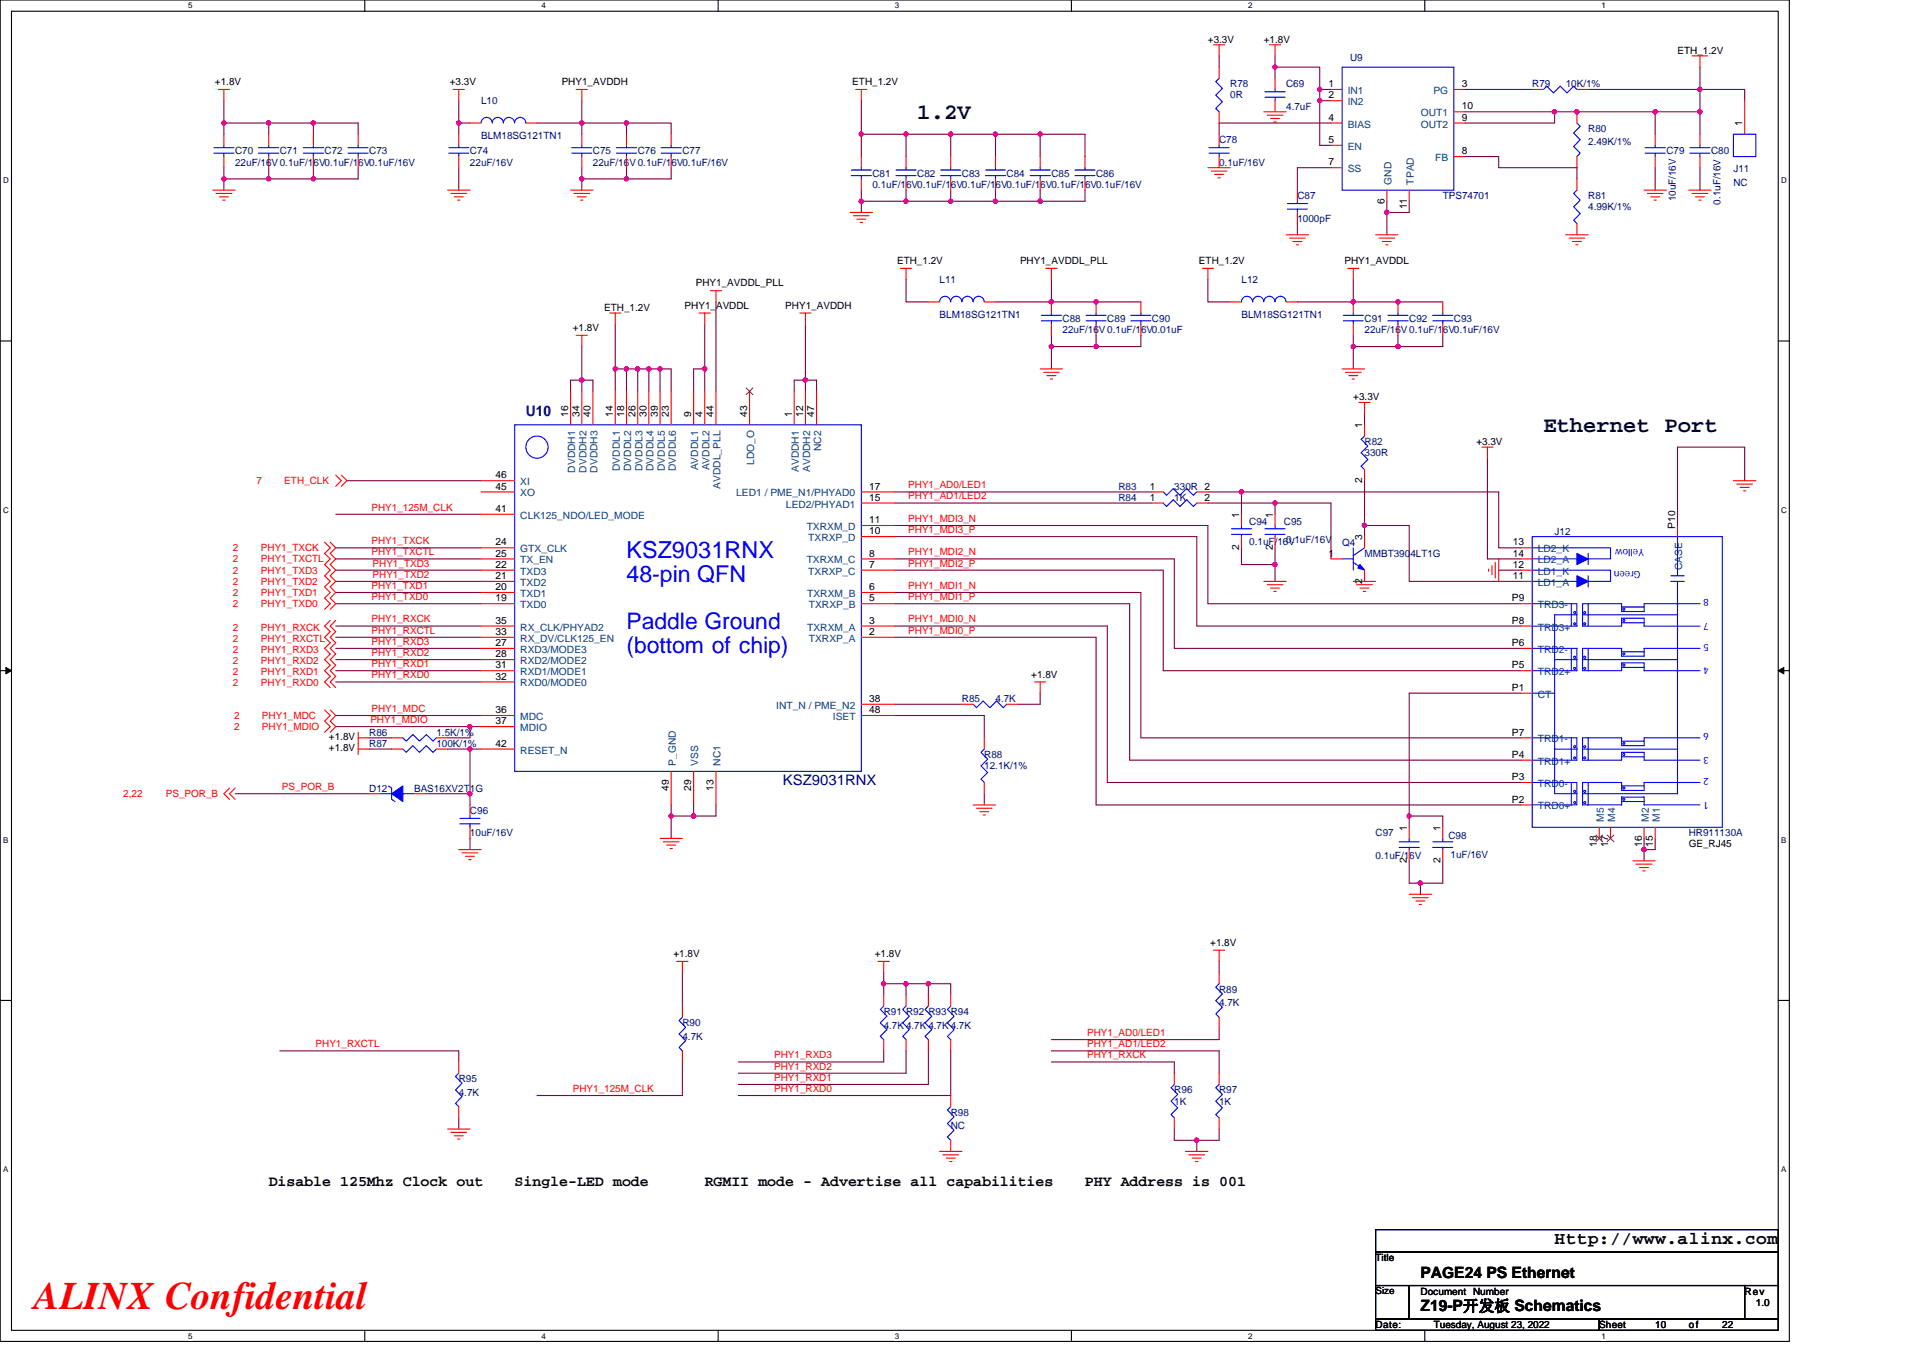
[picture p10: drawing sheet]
<svg xmlns="http://www.w3.org/2000/svg" width="297mm" height="210mm" viewBox="0 0 297 210" stroke-linecap="round" stroke-linejoin="round" font-family="sans-serif">
<path d="M0 0h276.4v207.3h-276.4zM1.8 1.7h272.9v203.8h-272.9z" fill="none" stroke="#000" stroke-width=".17"/>
<g fill="#fff">
<path d="M29.1 .2h.6v1.4h-.6z"/>
<path d="M29.1 205.7h.6v1.4h-.6z"/>
</g>
<path d="M56.3 0v1.7M56.3 205.5v1.8" fill="none" stroke="#000" stroke-width=".17"/>
<g fill="#fff">
<path d="M83.6 .2h.7v1.4h-.7z"/>
<path d="M83.6 205.7h.7v1.4h-.7z"/>
</g>
<path d="M110.9 0v1.7M110.9 205.5v1.8" fill="none" stroke="#000" stroke-width=".17"/>
<g fill="#fff">
<path d="M138.2 .2h.7v1.4h-.7z"/>
<path d="M138.2 205.7h.7v1.4h-.7z"/>
</g>
<path d="M165.5 0v1.7M165.5 205.5v1.8" fill="none" stroke="#000" stroke-width=".17"/>
<g fill="#fff">
<path d="M192.8 .2h.6v1.4h-.6z"/>
<path d="M192.8 205.7h.6v1.4h-.6z"/>
</g>
<path d="M220.1 0v1.7M220.1 205.5v1.8" fill="none" stroke="#000" stroke-width=".17"/>
<g fill="#fff">
<path d="M247.4 .2h.6v1.4h-.6z"/>
<path d="M247.4 205.7h.6v1.4h-.6z"/>
<path d="M.5 27.2h.8v1.4h-.8z"/>
<path d="M275.1 27.2h.9v1.4h-.9z"/>
<path d="M.5 78.1h.8v1.4h-.8z"/>
<path d="M275.1 78.1h.9v1.4h-.9z"/>
</g>
<path d="M0 52.7h1.8M274.7 52.7h1.7" fill="none" stroke="#000" stroke-width=".17"/>
<g fill="#fff">
<path d="M.5 129.1h.8v1.4h-.8z"/>
<path d="M275.1 129.1h.8v1.4h-.8z"/>
</g>
<path d="M0 103.6h1.8M274.7 103.6h1.7" fill="none" stroke="#000" stroke-width=".17"/>
<path d="M.9 103.1l.9 .5-.9 .5zM274.7 103.6l.8-.5v1z" fill="#000" stroke="#000" stroke-width=".15"/>
<g fill="#fff">
<path d="M.5 180h.8v1.4h-.8z"/>
<path d="M275.1 180h.8v1.4h-.8z"/>
</g>
<path d="M0 154.6h1.8M274.7 154.6h1.7M212.5 190h62.2v3.5h-62.2zM212.5 193.5h62.2v5.1h-62.2zM212.5 198.6h5.2v5.2h-5.2zM217.7 198.6h51.8v5.2h-51.8zM269.5 198.6h5.2v5.2h-5.2zM212.5 203.8h34.5v1.7h-34.5zM247 203.8h27.7v1.7h-27.7z" fill="none" stroke="#000" stroke-width=".17"/>
<g fill="none" stroke="#800040" stroke-width=".17">
<path d="M34.6 15.6v3.4M34.6 19h6.9M34.6 19v1.7M41.5 19h6.9M41.5 19v1.7M48.4 19h6.9v1.7M48.4 19v1.7M70.9 19h1.7M70.9 19v1.7M70.9 15.6v3.4M82.9 19h7v1.7M89.9 15.6v3.4h6.9"/>
<path d="M96.8 19h6.9v1.7M96.8 19v1.7M133.1 15.6v8.6M188.3 8.6v1.8M197 10.4v1.7M197 10.4h6.9v3.4M197 8.6v1.8M203.9 15.6v6.9h1.7M203.9 13.8h1.7M203.9 13.8v1.8h1.7M205.6 19h-17.3v1.7M226.3 17.3h13.8"/>
<path d="M226.3 13.8h10.4M240.1 17.3v1.7h-13.8M245.3 13.8h17.3M255.7 17.3h6.9M255.7 17.3h-15.6M255.7 17.3v3.4M262.6 13.8h6.9v1.8M262.6 13.8v3.5M262.6 10.4v3.4M262.6 17.3v3.4M34.6 27.6v1.8M34.6 25.9v1.7"/>
<path d="M34.6 27.6h6.9M41.5 27.6h6.9M41.5 25.9v1.7M48.4 25.9v1.7M55.3 25.9v1.7h-6.9M70.9 25.9v3.5M89.9 27.6h6.9M89.9 27.6v1.8M89.9 25.9v1.7M96.8 25.9v1.7h6.9v-1.7M133.1 31.1h6.9M133.1 20.7h6.9"/>
<path d="M133.1 29.4v1.7M133.1 31.1v1.7M140 20.7h6.9M140 31.1h6.9M140 20.7v3.5M140 29.4v1.7M146.9 20.7h6.9M146.9 31.1h6.9M146.9 20.7v3.5M146.9 29.4v1.7M153.8 31.1h6.9M153.8 20.7h6.9"/>
<path d="M153.8 20.7v3.5M153.8 29.4v1.7M160.7 20.7h6.9v3.5M160.7 20.7v3.5M160.7 29.4v1.7M167.6 29.4v1.7h-6.9M200.4 34.5v1.8M205.6 25.9h-5.2v3.5M214.2 32.8v3.5M214.2 31.1v1.7M217.7 31.1v1.7h-3.5M226.3 24.2h5.2v1.7h12.1v1.7"/>
<path d="M255.7 25.9v3.5M262.6 25.9v3.5M89.9 53.6v5.1h1.7v1.8M95 50.1v6.9M95 57h1.8M95 57v3.5M96.8 57h1.7v3.5M96.8 57v3.5M98.5 57h1.7v3.5M100.2 57h1.8v3.5M102 57h1.7v3.5M108.9 50.1v6.9"/>
<path d="M108.9 57h-1.8v3.5M108.9 57v3.5M110.6 46.7v13.8M124.4 50.1v8.6h1.7v1.8M140 43.2v3.5h3.4M153.8 46.7h8.6M162.4 46.7h13.8M162.4 53.6h6.9M162.4 43.2v3.5M162.4 51.8v1.8M162.4 53.6v3.4M169.3 51.8v1.8"/>
<path d="M176.2 51.8v1.8h-6.9M186.6 43.2v3.5h3.4M200.4 46.7h8.6M209 53.6h6.9M209 53.6v3.4M209 46.7h13.9M209 43.2v3.5M209 51.8v1.8M215.9 51.8v1.8M222.9 51.8v1.8h-7M51.9 79.5h22.4M53.6 74.3h20.7"/>
<path d="M88.1 60.5v-1.8h1.8v1.8M122.7 60.5v-1.8h1.7v1.8M138.2 76h39.7M138.2 77.7h39.7M186.6 76h5.2M186.6 77.7h10.4M191.8 76h39.7v8.6h3.4M191.8 76v3.5M197 77.7h8.6v8.7M197 77.7v1.8M210.8 74.3v6.9M210.8 63.9v1.7"/>
<path d="M229.8 70.8v15.6h5.1M269.5 74.3v-5.2h-10.4v12.1M51.9 84.6h22.4M51.9 89.8h22.4M51.9 88.1h22.4M51.9 86.4h22.4M51.9 93.3h22.4M51.9 91.5h22.4M51.9 98.5h22.4M51.9 96.7h22.4M138.2 86.4h43.2v13.8h53.5M138.2 93.3h36.3v24.2h60.4"/>
<path d="M138.2 81.2h48.4v12.1h48.3M138.2 91.5h38v22.5h58.7M138.2 88.1h41.5v15.5h55.2M138.2 82.9h46.7v13.8h50M138.2 98.5h31.1v25.9h65.6M138.2 96.7h32.8v24.2h63.9M191.8 84.6v2.6h5.2M197 87.2v2.6M197 84.6v2.6M210.8 81.2h6.9v8.6h17.2M210.8 81.2v1.7M231.5 88.1h3.4"/>
<path d="M51.9 112.3h20.7M51.9 105.4h22.4M51.9 100.2h22.4M51.9 101.9h22.4M51.9 103.6h22.4M51.9 110.6h22.4M57 115.7h3.5M57 114h3.5M69.1 115.7h3.5M72.6 112.3v1.7h-3.5M72.6 115.7v6.9M72.6 115.7h1.7"/>
<path d="M72.6 112.3h1.7M138.2 108.8h10.4M138.2 110.6h13.8v3.4M160.7 107.1v1.7h-3.5M234.9 107.1h-17.2v19M36.3 122.6h20.7M65.7 122.6h6.9M72.6 129.5v1.8M72.6 122.6v1.8M103.7 126.1h3.4M103.7 126.1v3.4M103.7 124.4v1.7"/>
<path d="M107.1 124.4v1.7M110.6 124.4v1.7h-3.5M152 122.6v1.8M217.7 126.1h5.2v1.7M217.7 133v3.5h1.7M217.7 126.1v1.7M219.4 136.5v1.7M222.9 133v3.5h-3.5M254 131.3v1.7M254 129.5v1.8M255.7 129.5v1.8h-1.7M105.4 150.3v5.1"/>
<path d="M136.5 152h3.5M136.5 150.3v1.7M136.5 152v1.7M140 152h3.4M140 152v1.7M143.4 152h3.5v1.7M143.4 152v1.7M188.3 158.9v1.7h-25.9M188.3 148.5v1.8M43.2 162.4h27.7v1.7M70.9 172.7v1.8M105.4 164.1v5.2h-22.5"/>
<path d="M136.5 162.4v1.7h-22.5M140 162.4v3.4h-26M143.4 162.4v5.2h-29.4M146.9 162.4v6.9h-32.9M162.4 162.4h25.9v3.4M162.4 164.1h19v1.7M181.4 174.5v1.7h3.5M184.9 176.2v1.7M188.3 174.5v1.7h-3.4"/>
</g>
<g fill="#f0f" stroke="#f0f" stroke-width=".17">
<circle cx="89.8" cy="58.7" r=".34"/>
<circle cx="108.9" cy="57" r=".34"/>
<circle cx="96.8" cy="57" r=".34"/>
<circle cx="95" cy="57" r=".34"/>
<circle cx="100.2" cy="57" r=".34"/>
<circle cx="98.5" cy="57" r=".34"/>
<circle cx="101.9" cy="57" r=".34"/>
<circle cx="107.1" cy="126.1" r=".34"/>
<circle cx="103.7" cy="126.1" r=".34"/>
<circle cx="48.4" cy="27.6" r=".33"/>
<circle cx="219.4" cy="136.4" r=".34"/>
<circle cx="217.7" cy="126.1" r=".34"/>
<circle cx="253.9" cy="131.3" r=".33"/>
<circle cx="139.9" cy="152" r=".34"/>
<circle cx="136.5" cy="152" r=".34"/>
<circle cx="143.4" cy="152" r=".34"/>
<circle cx="184.8" cy="176.2" r=".34"/>
<circle cx="72.6" cy="112.3" r=".34"/>
<circle cx="70.8" cy="19" r=".33"/>
<circle cx="96.8" cy="19" r=".33"/>
<circle cx="96.8" cy="27.6" r=".33"/>
<circle cx="89.9" cy="19" r=".33"/>
<circle cx="34.6" cy="27.6" r=".33"/>
<circle cx="41.5" cy="27.6" r=".33"/>
<circle cx="41.5" cy="19" r=".33"/>
<circle cx="34.6" cy="19" r=".33"/>
<circle cx="146.9" cy="20.7" r=".34"/>
<circle cx="160.7" cy="20.7" r=".34"/>
<circle cx="139.9" cy="31.1" r=".34"/>
<circle cx="133" cy="31.1" r=".34"/>
<circle cx="153.8" cy="31.1" r=".34"/>
<circle cx="160.7" cy="31.1" r=".34"/>
<circle cx="124.4" cy="58.7" r=".34"/>
<circle cx="146.9" cy="31.1" r=".34"/>
<circle cx="139.9" cy="20.7" r=".34"/>
<circle cx="133" cy="20.7" r=".34"/>
<circle cx="153.8" cy="20.7" r=".34"/>
<circle cx="209" cy="46.6" r=".34"/>
<circle cx="215.9" cy="46.6" r=".34"/>
<circle cx="209" cy="53.5" r=".33"/>
<circle cx="215.9" cy="53.5" r=".33"/>
<circle cx="162.4" cy="46.6" r=".34"/>
<circle cx="169.3" cy="46.6" r=".34"/>
<circle cx="162.4" cy="53.5" r=".33"/>
<circle cx="169.3" cy="53.5" r=".33"/>
<circle cx="89.9" cy="27.6" r=".33"/>
<circle cx="48.4" cy="19" r=".33"/>
<circle cx="72.6" cy="115.7" r=".34"/>
<circle cx="196.9" cy="87.2" r=".34"/>
<circle cx="191.7" cy="76" r=".34"/>
<circle cx="196.9" cy="77.7" r=".34"/>
<circle cx="210.8" cy="81.2" r=".34"/>
<circle cx="72.6" cy="122.6" r=".33"/>
<circle cx="214.2" cy="32.8" r=".34"/>
<circle cx="262.6" cy="17.3" r=".34"/>
<circle cx="262.6" cy="13.8" r=".34"/>
<circle cx="203.9" cy="13.8" r=".34"/>
<circle cx="196.9" cy="10.4" r=".33"/>
<circle cx="203.9" cy="15.5" r=".34"/>
<circle cx="255.7" cy="17.3" r=".34"/>
<circle cx="243.6" cy="17.3" r=".34"/>
<circle cx="240.1" cy="17.3" r=".34"/>
</g>
<g fill="none" stroke="#f00" stroke-width=".17">
<path d="M33.7 13.8h1.8M34.6 13.8v1.8M70 13.8h1.7M70.9 13.8v1.8M72.6 19h1.7M81.2 19h1.7M89 13.8h1.7M89.9 13.8v1.8M132.2 13.8h1.7M133.1 13.8v1.8M187.4 6.9h1.8M188.3 17.3v1.7"/>
<path d="M188.3 10.4v1.7M188.3 6.9v1.7M195.2 17.3h3.5M195.7 17.8h2.5M196.1 6.9h1.7M196.3 18.3h1.3M196.8 18.8h.3M197 12.1v1.7M197 15.6v1.7M197 6.9v1.7M205.6 13.8h1.7M205.6 15.6h1.7"/>
<path d="M205.6 19h1.7M224.6 13.8h1.7M224.6 19h1.7M224.6 17.3h1.7M236.7 13.8h1.7M243.6 17.3v1.7M243.6 13.8h1.7M261.4 8.6h2.4M262.6 8.6v1.8M269.5 15.6v5.1M32.9 29.4h3.4M33.4 29.9h2.4"/>
<path d="M33.9 30.4h1.4M34.4 30.9h.4M34.6 20.7v1.8M34.6 24.2v1.7M41.5 20.7v1.8M41.5 24.2v1.7M48.4 20.7v1.8M48.4 24.2v1.7M55.3 20.7v1.8M55.3 24.2v1.7M69.1 29.4h3.5M69.7 29.9h2.4"/>
<path d="M70.2 30.4h1.4M70.7 30.9h.3M70.9 20.7v1.8M70.9 24.2v1.7M88.1 29.4h3.5M88.6 29.9h2.5M89.2 30.4h1.3M89.7 30.9h.3M89.9 20.7v1.8M89.9 24.2v1.7M96.8 20.7v1.8M96.8 24.2v1.7"/>
<path d="M103.7 20.7v1.8M103.7 24.2v1.7M131.3 32.8h3.5M131.8 33.3h2.5M132.4 33.9h1.3M132.9 34.4h.3M133.1 24.2v1.7M133.1 27.6v1.8M140 24.2v1.7M140 27.6v1.8M146.9 24.2v1.7M146.9 27.6v1.8"/>
<path d="M153.8 24.2v1.7M153.8 27.6v1.8M160.7 24.2v1.7M160.7 27.6v1.8M167.6 24.2v1.7M167.6 27.6v1.8M186.6 25.9h3.4M187.1 26.4h2.4M187.6 26.9h1.4M188.1 27.5h.4M188.3 20.7v1.8M188.3 24.2v1.7"/>
<path d="M198.7 36.3h3.4M199.2 36.8h2.4M199.7 37.3h1.4M200.2 37.8h.4M200.4 29.4v1.7M200.4 32.8v1.7M205.6 22.5h1.7M205.6 25.9h1.7M212.5 36.3h3.4M213 36.8h2.4M213.5 37.3h1.4M214.1 37.8h.3"/>
<path d="M214.2 29.4v1.7M217.7 29.4v1.7M224.6 24.2h1.7M241.8 36.3h3.5M242.4 36.8h2.4M242.9 37.3h1.4M243.4 37.8h.4M243.6 24.2v1.7M243.6 34.5v1.8M243.6 27.6v1.8M254 29.4h3.4M254.5 29.9h2.4"/>
<path d="M255 30.4h1.4M255.5 30.9h.3M255.7 20.7v1.8M255.7 24.2v1.7M260.9 29.4h3.4M261.4 29.9h2.4M261.9 30.4h1.4M262.4 30.9h.4M262.6 20.7v1.8M262.6 24.2v1.7M89 51.8h1.7M89.9 51.8v1.8"/>
<path d="M94.2 48.4h1.7M95 48.4v1.7M108 48.4h1.7M108.9 48.4v1.7M109.7 44.9h1.8M110.6 44.9v1.8M123.5 48.4h1.8M124.4 48.4v1.7M139.1 41.5h1.7M140 41.5v1.7M143.4 46.7h1.7M152 46.7h1.8"/>
<path d="M160.7 57h3.4M161.2 57.5h2.4M161.5 41.5h1.8M161.7 58h1.4M162.2 58.6h.4M162.4 41.5v1.7M162.4 46.7v1.7M162.4 50.1v1.7M169.3 46.7v1.7M169.3 50.1v1.7M176.2 46.7v1.7M176.2 50.1v1.7"/>
<path d="M185.7 41.5h1.7M186.6 41.5v1.7M190 46.7h1.8M198.7 46.7h1.7M207.3 57h3.5M207.8 57.5h2.4M208.2 41.5h1.7M208.3 58h1.4M208.9 58.6h.3M209 41.5v1.7M209 46.7v1.7M209 50.1v1.7"/>
<path d="M215.9 46.7v1.7M215.9 50.1v1.7M222.9 46.7v1.7M222.9 50.1v1.7M51.9 73.4l.8 .9-.8 .8M52.7 73.4l.9 .9-.9 .8M74.3 79.5h5.2M74.3 76h5.2M74.3 74.3h5.2M88.1 60.5v5.1M89.9 60.5v5.1M91.6 60.5v5.1"/>
<path d="M95 60.5v5.1M96.8 60.5v5.1M98.5 60.5v5.1M100.2 60.5v5.1M102 60.5v5.1M103.7 60.5v5.1M107.1 60.5v5.1M108.9 60.5v5.1M110.6 60.5v5.1M115.8 60.5v5.1M122.7 60.5v5.1M124.4 60.5v5.1"/>
<path d="M126.1 60.5v5.1M133.1 77.7h5.1M133.1 76h5.1M177.9 77.7h1.8M177.9 76h1.8M184.9 77.7h1.7M184.9 76h1.7M191.8 79.5v1.7M197 79.5v1.7M209.9 62.2h1.7M210.8 62.2v1.7M210.8 72.6v1.7"/>
<path d="M210.8 65.6v1.8M228.9 69.1h1.7M229.8 69.1v1.7M267.8 74.3h3.4M268.3 74.8h2.4M268.8 75.3h1.4M269.3 75.8h.4M50.1 83.8l.9 .8-.9 .9 .9 .9-.9 .8 .9 .9-.9 .9 .9 .8-.9 .9 .9 .8-.9 .9 .9 .9-.9 .8M51 95.9l-.9 .8 .9 .9-.9 .9 .9 .8-.9 .9 .9 .8-.9 .9 .9 .9-.9 .8 .9 .9-.9 .9 .9 .8M51 83.8l.9 .8-.9 .9 .9 .9-.9 .8 .9 .9-.9 .9 .9 .8-.9 .9 .9 .8-.9 .9 .9 .9-.9 .8M51.9 95.9l-.9 .8 .9 .9-.9 .9 .9 .8-.9 .9 .9 .8-.9 .9 .9 .9-.9 .8 .9 .9-.9 .9 .9 .8M74.3 93.3h5.2"/>
<path d="M74.3 91.5h5.2M74.3 89.8h5.2M74.3 88.1h5.2M74.3 84.6h5.2M74.3 86.4h5.2M74.3 98.5h5.2M74.3 96.7h5.2M133.1 98.5h5.1M133.1 96.7h5.1M133.1 93.3h5.1M133.1 91.5h5.1M133.1 88.1h5.1"/>
<path d="M133.1 86.4h5.1M133.1 82.9h5.1M133.1 81.2h5.1M191.8 82.9v1.7M195.2 89.8h3.5M195.7 90.3h2.5M196.3 90.9h1.3M196.8 91.4h.3M197 82.9v1.7M205.6 86.4h1.7M209 89.8h3.5M209.5 90.3h2.5"/>
<path d="M210.1 90.9h1.4M210.6 91.4h.3M210.8 88.1v1.7M210.8 82.9v1.7M229.9 87.9v.4M230.5 87.4v1.4M231 86.9v2.4M231.5 86.4v3.4M234.9 96.7h1.8M234.9 93.3h1.8M234.9 89.8h1.8M234.9 88.1h1.8"/>
<path d="M234.9 86.4h1.8M234.9 84.6h1.8M259.1 81.2v1.7M50.1 109.7l.9 .9-.9 .8 .9 .9-.9 .8M51 109.7l.9 .9-.9 .8 .9 .9-.9 .8M55.3 115.7h1.7M55.3 114h1.7M55.3 113.1v3.5M60.5 114h1.7M60.5 115.7h1.7M67.4 114h1.7M67.4 115.7h1.7"/>
<path d="M74.3 100.2h5.2M74.3 103.6h5.2M74.3 105.4h5.2M74.3 110.6h5.2M74.3 112.3h5.2M74.3 115.7h5.2M74.3 101.9h5.2M103.7 119.2v5.2M107.1 119.2v5.2M110.6 119.2v5.2M133.1 108.8h5.1M133.1 110.6h5.1"/>
<path d="M148.6 108.8h1.7M152 114v1.7M155.5 108.8h1.7M159.8 105.4h1.7M160.7 105.4v1.7M234.9 117.5h1.8M234.9 114h1.8M234.9 103.6h1.8M234.9 100.2h1.8M234.9 107.1h1.8M35.5 121.8l-.9 .8 .9 .9M36.3 121.8l-.8 .8 .8 .9"/>
<path d="M57 122.6h1.8M64 122.6h1.7M70.9 131.3h3.4M71.4 131.8h2.4M71.9 132.3h1.4M72.4 132.8h.4M72.6 124.4v1.7M72.6 127.8v1.7M102 129.5h3.4M102.5 130.1h2.4M103 130.6h1.4M103.5 131.1h.4"/>
<path d="M150.3 124.4h3.5M150.8 124.9h2.4M151.4 125.4h1.3M151.9 125.9h.3M152 120.9v1.7M217.7 127.8v1.7M217.7 131.3v1.7M217.7 138.2h3.4M218.2 138.7h2.4M218.7 139.2h1.4M219.2 139.7h.4M222.9 127.8v1.7"/>
<path d="M222.9 131.3v1.7M234.9 124.4h1.8M234.9 120.9h1.8M247 127.8v1.7M248.8 127.8v1.7M252.2 133h3.5M252.7 133.5h2.5M253.3 134h1.3M253.8 134.6h.3M254 127.8v1.7M255.7 127.8v1.7M104.5 148.5h1.8"/>
<path d="M105.4 148.5v1.8M105.4 155.4v1.8M135.6 148.5h1.8M136.5 148.5v1.8M136.5 153.7v1.7M140 153.7v1.7M143.4 153.7v1.7M146.9 153.7v1.7M187.4 146.8h1.8M188.3 146.8v1.7M188.3 157.2v1.7M188.3 150.3v1.7"/>
<path d="M69.1 174.5h3.5M69.7 175h2.4M70.2 175.5h1.4M70.7 176h.3M70.9 171v1.7M70.9 164.1v1.7M105.4 162.4v1.7M136.5 160.6v1.8M140 160.6v1.8M143.4 160.6v1.8M145.1 177.9h3.5M145.6 178.4h2.5"/>
<path d="M146.2 178.9h1.3M146.7 179.5h.3M146.9 176.2v1.7M146.9 169.3v1.7M146.9 160.6v1.8M181.4 172.7v1.8M181.4 165.8v1.8M183.1 177.9h3.5M183.6 178.4h2.5M184.2 178.9h1.3M184.7 179.5h.3M188.3 172.7v1.8"/>
<path d="M188.3 165.8v1.8"/>
</g>
<g fill="none" stroke="#00f" stroke-width=".17">
<path d="M74.3 19a.86 .86 0 0 1 .9-.9 .86 .86 0 0 1 .8 .9 .86 .86 0 0 1 .9-.9 .86 .86 0 0 1 .8 .9M77.8 19a.86 .86 0 0 1 .8-.9 .86 .86 0 0 1 .9 .9M79.5 19a.86 .86 0 0 1 .9-.9 .86 .86 0 0 1 .8 .9M188.3 12.1l-.5 .5 1 1.1-1 1 1 1-1 1.1 .5 .5M195.4 15h3.1M195.4 14.2h3.1M197 13.8v.4M197 15v.6M207.3 10.4h17.3v19h-17.3zM238.4 13.8l.5-.5 1.1 1.1 1-1.1 1 1.1 1.1-1.1 .5 .5M243.6 19l.5 .5-1 1.1 1 1-1 1 1 1.1-.5 .5M33 23.7h3.1"/>
<path d="M33 22.8h3.1M34.6 22.5v.3M34.6 23.7v.5M39.9 23.7h3.1M39.9 22.8h3.1M41.5 22.5v.3M41.5 23.7v.5M46.9 23.7h3.1M46.9 22.8h3.1M48.4 22.5v.3M48.4 23.7v.5M53.8 23.7h3.1"/>
<path d="M53.8 22.8h3.1M55.3 22.5v.3M55.3 23.7v.5M69.3 23.7h3.1M69.3 22.8h3.1M70.9 22.5v.3M70.9 23.7v.5M88.3 23.7h3.1M88.3 22.8h3.1M89.9 22.5v.3M89.9 23.7v.5M95.2 23.7h3.1"/>
<path d="M95.2 22.8h3.1M96.8 22.5v.3M96.8 23.7v.5M102.1 23.7h3.1M102.1 22.8h3.1M103.7 22.5v.3M103.7 23.7v.5M131.5 27.1h3.1M131.5 26.3h3.1M133.1 25.9v.4M133.1 27.1v.5M138.4 27.1h3.1"/>
<path d="M138.4 26.3h3.1M140 25.9v.4M140 27.1v.5M145.3 27.1h3.1M145.3 26.3h3.1M146.9 25.9v.4M146.9 27.1v.5M152.2 27.1h3.1M152.2 26.3h3.1M153.8 25.9v.4M153.8 27.1v.5M159.1 27.1h3.1"/>
<path d="M159.1 26.3h3.1M160.7 25.9v.4M160.7 27.1v.5M166 27.1h3.1M166 26.3h3.1M167.6 25.9v.4M167.6 27.1v.5M186.7 23.7h3.2M186.7 22.8h3.2M188.3 22.5v.3M188.3 23.7v.5M198.9 32.3h3"/>
<path d="M198.9 31.5h3M200.4 31.1v.4M200.4 32.3v.5M243.6 29.4l-.5 .5 1 1-1 1.1 1 1-1 1 .5 .5M254.1 23.7h3.1M254.1 22.8h3.1M255.7 22.5v.3M255.7 23.7v.5M261 23.7h3.1M261 22.8h3.1M262.6 22.5v.3M262.6 23.7v.5"/>
<path d="M267.8 20.7h3.4v3.5h-3.4zM146.8 46.6a.85 .85 0 0 0-.8-.8 .85 .85 0 0 0-.9 .8M148.6 46.6a.86 .86 0 0 0-.9-.8 .86 .86 0 0 0-.8 .8M150.3 46.6a.86 .86 0 0 0-.9-.8 .86 .86 0 0 0-.8 .8M152 46.6a.85 .85 0 0 0-.8-.8 .85 .85 0 0 0-.9 .8M160.8 49.6h3.2M160.8 48.7h3.2M162.4 48.4v.3M162.4 49.6v.5M167.8 49.6h3.1M167.8 48.7h3.1M169.3 48.4v.3"/>
<path d="M169.3 49.6v.5M174.7 49.6h3.1M174.7 48.7h3.1M176.2 48.4v.3M176.2 49.6v.5M193.5 46.6a.86 .86 0 0 0-.9-.8 .86 .86 0 0 0-.8 .8M198.6 46.6a.86 .86 0 0 0-.8-.8 .86 .86 0 0 0-.9 .8 .87 .87 0 0 0-.8-.8 .87 .87 0 0 0-.9 .8 .85 .85 0 0 0-.9-.8 .85 .85 0 0 0-.8 .8M207.5 49.6h3.1M207.5 48.7h3.1M209 48.4v.3M209 49.6v.5M214.4 49.6h3.1"/>
<path d="M214.4 48.7h3.1M215.9 48.4v.3M215.9 49.6v.5M221.3 49.6h3.1M221.3 48.7h3.1M222.9 48.4v.3M222.9 49.6v.5M79.5 65.6h53.6v53.6h-53.6zM179.7 77.7l.5 .6 1-1.1 1.1 1.1 1-1.1 1 1.1 .6-.6M184.9 76l-.6 .5-1-1-1 1-1.1-1-1 1-.5-.5M210.8 67.4l-.6 .5 1.1 1-1.1 1.1 1.1 1-1.1 1 .6 .6M190.2 81.7h3.1"/>
<path d="M190.2 82.6h3.1M191.8 81.2v.5M191.8 82.6v.3M195.4 81.7h3.1M195.4 82.6h3.1M197 81.2v.5M197 82.6v.3M207.3 86.4h1.7M209 84.6v3.5M209 86.9l1.8 1.2M210.8 84.6l-1.8 1.3M236.7 82.9h29.3v44.9h-29.3z"/>
<path d="M236.7 88.1h12.1v1.7h-12.1M236.7 84.6h12.1v1.8h-12.1M236.7 93.3h6.9v3.4h-6.9M242.7 93.3v3.4M243.1 96.3h.2v.2h-.2zM243.1 94.5h.2v.3h-.2zM243.6 95h-3.5v27.6h3.5M244.5 95h14.6M244.7 94.5h.2v.3h-.2zM244.7 96.3h.2v.2h-.2zM245.3 89v1.7M245.3 85.5v1.7"/>
<path d="M245.3 93.3v3.4M250.5 96.2h3.5M250.5 93.8h3.5M250.7 94h.2v.2h-.2zM250.7 95.7h.2v.3h-.2zM258.1 89h2.1M258.1 89.8h2.1M259.1 82.9v6.1M259.1 89.8v32.8h-14.6M262.6 93.3h-8.6v1.2h-3.5v-1.2h-6v3.4h6v-1.2h3.5v1.2h8.6M62.2 114l.5 .5 1.1-1 1 1 1-1 1.1 1 .5-.5M62.2 115.7l.5 .5 1.1-1 1 1 1-1 1.1 1 .5-.5"/>
<path d="M150.3 108.8l.5 .5 1.1-1 1 1 1-1 1.1 1 .5-.5M152 115.7l-.5 .5 1.1 1.1-1.1 1 1.1 1.1-1.1 1 .5 .5M236.7 107.1h3.4M236.7 114h6.9v3.5h-6.9M236.7 100.2h6.9v3.4h-6.9M240.1 115.7h3.5M240.1 101.9h3.5M242.7 114v3.5M242.7 100.2v3.4M243.1 117h.2v.2h-.2zM243.1 103.2h.2v.2h-.2zM243.1 115.3h.2v.2h-.2z"/>
<path d="M243.1 101.4h.2v.3h-.2zM244.5 115.7h14.6M244.5 101.9h14.6M244.7 115.3h.2v.2h-.2zM244.7 117h.2v.2h-.2zM244.7 101.4h.2v.3h-.2zM244.7 103.2h.2v.2h-.2zM245.3 114v3.5M245.3 100.2v3.4M250.5 116.9h3.5M250.5 103.1h3.5M250.5 114.5h3.5"/>
<path d="M250.5 100.7h3.5M250.7 114.7h.2v.3h-.2zM250.7 116.5h.2v.2h-.2zM250.7 100.9h.2v.2h-.2zM250.7 102.6h.2v.3h-.2zM262.6 114h-8.6v1.2h-3.5v-1.2h-6v3.5h6v-1.3h3.5v1.3h8.6M262.6 100.2h-8.6v1.2h-3.5v-1.2h-6v3.4h6v-1.2h3.5v1.2h8.6M58.8 122.6h1.7M60 121.4l.5 .4v1.7l.5 .3M62.2 122.6h1.8M71 127.3h3.1M71 126.4h3.1"/>
<path d="M72.6 126.1v.3M72.6 127.3v.5M216.1 130.1h3.1M216.1 130.9h3.1M217.7 129.5v.6M217.7 130.9v.4M221.3 130.1h3.1M221.3 130.9h3.1M222.9 129.5v.6M222.9 130.9v.4M236.7 120.9h6.9v3.5h-6.9M242.7 120.9v3.5"/>
<path d="M243.1 123.9h.2v.2h-.2zM243.1 122.2h.2v.2h-.2zM244.7 123.9h.2v.2h-.2zM244.7 122.2h.2v.2h-.2zM245.3 120.9v3.5M250.5 123.8h3.5M250.5 121.4h3.5M250.7 123.4h.2v.2h-.2zM250.7 121.6h.2v.3h-.2zM262.6 120.9h-8.6v1.2h-3.5v-1.2h-6v3.5h6v-1.3h3.5v1.3h8.6M105.4 157.2l-.5 .5 1 1-1 1.1 1 1-1 1 .5 .6M136.5 155.4l-.5 .6 1 1-1 1.1 1 1-1 1 .5 .5"/>
<path d="M140 155.4l-.6 .6 1.1 1-1.1 1.1 1.1 1-1.1 1 .6 .5M143.4 155.4l-.5 .6 1 1-1 1.1 1 1-1 1 .5 .5M146.9 155.4l-.6 .6 1.1 1-1.1 1.1 1.1 1-1.1 1 .6 .5M188.3 152l-.5 .5 1 1.1-1 1 1 1-1 1.1 .5 .5M70.9 165.8l-.5 .5 1 1.1-1 1 1 1-1 1.1 .5 .5M146.9 171l-.6 .5 1.1 1.1-1.1 1 1.1 1-1.1 1.1 .6 .5M181.4 167.6l-.5 .5 1 1-1 1 1 1.1-1 1 .5 .5M188.3 167.6l-.5 .5 1 1-1 1 1 1.1-1 1 .5 .5"/>
<circle cx="82.9" cy="69.1" r="1.71"/>
</g>
<g fill="#00f" stroke="#00f" stroke-width=".17">
<path d="M60.5 122.6l1.7-1.2v2.4z" fill-rule="evenodd"/>
<path d="M243.6 89l1.7 .8-1.7 .9z" fill-rule="evenodd"/>
<path d="M243.6 85.5l1.7 .9-1.7 .8z" fill-rule="evenodd"/>
<path d="M210.1 87.2l.7 .9-1.1-.3z" fill-rule="evenodd"/>
</g>
<path d="M115.3 59.9l1 1.1M116.3 59.9l-1.1 1.1M246.5 129l1.1 1.1M247.5 129l-1 1.1M248.3 129l1 1.1M249.3 129l-1.1 1.1" fill="none" stroke="#804000" stroke-width=".15"/>
<text font-size="6" fill="#f00" x="5.2" y="202.3">ALINX Confidential</text>
<g font-size="3.6" fill="#00f">
<text x="96.8" y="86.1">KSZ9031RNX</text>
<text x="96.8" y="89.9">48-pin QFN</text>
</g>
<g font-size="3.5" fill="#00f">
<text x="96.8" y="97.2">Paddle Ground</text>
<text x="96.8" y="100.9">(bottom of chip)</text>
</g>
<g font-size="3.4" fill="#000040">
<text x="141.7" y="18.4">1.2V</text>
<text x="238.4" y="66.8">Ethernet Port</text>
</g>
<text font-size="2.8" x="240.1" y="192.3">Http://www.alinx.com</text>
<g font-size="2.4">
<text x="219.4" y="197.4">PAGE24 PS Ethernet</text>
<text x="219.4" y="202.6">Z19-P开发板 Schematics</text>
</g>
<g font-size="2.3">
<text x="41.5" y="183.3">Disable 125Mhz Clock out</text>
<text x="79.5" y="183.3">Single-LED mode</text>
<text x="108.9" y="183.3">RGMII mode - Advertise all capabilities</text>
<text x="167.6" y="183.3">PHY Address is 001</text>
</g>
<g font-size="2.2" fill="#000080">
<text x="81.2" y="64.3">U10</text>
<text x="120.9" y="121.2">KSZ9031RNX</text>
</g>
<g font-size="1.5">
<text x="186.6" y="6.6">+3.3V</text>
<text x="195.2" y="6.6">+1.8V</text>
<text x="259.1" y="8.3">ETH_1.2V</text>
<text x="33.2" y="13.1">+1.8V</text>
<text x="69.5" y="13.1">+3.3V</text>
<text x="86.8" y="13.1">PHY1_AVDDH</text>
<text x="131.7" y="13.1">ETH_1.2V</text>
<text x="205.2" y="13.5">1</text>
<text x="205.2" y="15.2">2</text>
<text x="225.8" y="16.9">10</text>
<text x="225.8" y="13.5">3</text>
<text x="205.2" y="18.6">4</text>
<text x="205.2" y="22.1">5</text>
<text x="225.8" y="23.8">8</text>
<text x="225.8" y="18.6">9</text>
<text x="269.1" y="19.5" transform="rotate(-90 269.1 19.5)">1</text>
<text x="205.2" y="25.5">7</text>
<text x="213.9" y="31.5" transform="rotate(-90 213.9 31.5)">6</text>
<text x="217.3" y="32.4" transform="rotate(-90 217.3 32.4)">11</text>
<text x="138.6" y="40.8">ETH_1.2V</text>
<text x="157.6" y="40.8">PHY1_AVDDL_PLL</text>
<text x="185.2" y="40.8">ETH_1.2V</text>
<text x="207.7" y="40.8">PHY1_AVDDL</text>
<text x="105.7" y="47.7">PHY1_AVDDL</text>
<text x="107.5" y="44.2">PHY1_AVDDL_PLL</text>
<text x="121.3" y="47.7">PHY1_AVDDH</text>
<text x="88.5" y="51.1">+1.8V</text>
<text x="93.3" y="48">ETH_1.2V</text>
<text x="87.8" y="64.4" transform="rotate(-90 87.8 64.4)">16</text>
<text x="89.5" y="64.4" transform="rotate(-90 89.5 64.4)">34</text>
<text x="91.2" y="64.4" transform="rotate(-90 91.2 64.4)">40</text>
<text x="94.7" y="64.4" transform="rotate(-90 94.7 64.4)">14</text>
<text x="96.4" y="64.4" transform="rotate(-90 96.4 64.4)">18</text>
<text x="98.1" y="64.4" transform="rotate(-90 98.1 64.4)">26</text>
<text x="99.9" y="64.4" transform="rotate(-90 99.9 64.4)">30</text>
<text x="101.6" y="64.4" transform="rotate(-90 101.6 64.4)">39</text>
<text x="103.3" y="64.4" transform="rotate(-90 103.3 64.4)">23</text>
<text x="106.8" y="64.4" transform="rotate(-90 106.8 64.4)">9</text>
<text x="108.5" y="64.4" transform="rotate(-90 108.5 64.4)">4</text>
<text x="110.2" y="64.4" transform="rotate(-90 110.2 64.4)">44</text>
<text x="115.4" y="64.4" transform="rotate(-90 115.4 64.4)">43</text>
<text x="122.3" y="64.4" transform="rotate(-90 122.3 64.4)">1</text>
<text x="124.1" y="64.4" transform="rotate(-90 124.1 64.4)">12</text>
<text x="125.8" y="64.4" transform="rotate(-90 125.8 64.4)">47</text>
<text x="209" y="61.8">+3.3V</text>
<text x="210.4" y="66.2" transform="rotate(-90 210.4 66.2)">1</text>
<text x="228" y="68.8">+3.3V</text>
<text x="76.5" y="75.6">45</text>
<text x="76.5" y="73.9">46</text>
<text x="134.3" y="77.4">15</text>
<text x="134.3" y="75.6">17</text>
<text x="177.6" y="77.4">1</text>
<text x="177.6" y="75.6">1</text>
<text x="186.1" y="77.4">2</text>
<text x="210.4" y="74.7" transform="rotate(-90 210.4 74.7)">2</text>
<text x="76.5" y="79.1">41</text>
<text x="134.3" y="80.8">11</text>
<text x="134.3" y="82.6">10</text>
<text x="191.4" y="80" transform="rotate(-90 191.4 80)">1</text>
<text x="196.6" y="80" transform="rotate(-90 196.6 80)">1</text>
<text x="210.4" y="83.4" transform="rotate(-90 210.4 83.4)">3</text>
<text x="258.8" y="81.7" transform="rotate(-90 258.8 81.7)">P10</text>
<text x="76.5" y="89.5">21</text>
<text x="76.5" y="87.7">22</text>
<text x="76.5" y="84.3">24</text>
<text x="76.5" y="86">25</text>
<text x="134.3" y="86">8</text>
<text x="134.3" y="87.7">7</text>
<text x="191.4" y="85" transform="rotate(-90 191.4 85)">2</text>
<text x="196.6" y="85" transform="rotate(-90 196.6 85)">2</text>
<text x="205.2" y="86">1</text>
<text x="233.7" y="89.5">11</text>
<text x="233.7" y="87.7">12</text>
<text x="233.7" y="86">14</text>
<text x="233.7" y="84.3">13</text>
<text x="76.5" y="92.9">19</text>
<text x="76.5" y="91.2">20</text>
<text x="134.3" y="91.2">6</text>
<text x="134.3" y="92.9">5</text>
<text x="210.4" y="90.2" transform="rotate(-90 210.4 90.2)">2</text>
<text x="233.5" y="92.9">P9</text>
<text x="76.5" y="99.8">27</text>
<text x="76.5" y="98.1">33</text>
<text x="76.5" y="96.4">35</text>
<text x="76.5" y="101.6">28</text>
<text x="134.3" y="96.4">3</text>
<text x="134.3" y="98.1">2</text>
<text x="233.5" y="99.8">P6</text>
<text x="233.5" y="96.4">P8</text>
<text x="76.5" y="103.3">31</text>
<text x="76.5" y="105">32</text>
<text x="159.3" y="104.7">+1.8V</text>
<text x="233.5" y="103.3">P5</text>
<text x="233.5" y="106.7">P1</text>
<text x="76.5" y="110.2">36</text>
<text x="76.5" y="111.9">37</text>
<text x="134.3" y="110.2">48</text>
<text x="134.3" y="108.5">38</text>
<text x="233.5" y="113.6">P7</text>
<text x="50.8" y="114.4">+1.8V</text>
<text x="50.8" y="116.1">+1.8V</text>
<text x="76.5" y="115.4">42</text>
<text x="233.5" y="117.1">P4</text>
<text x="103.3" y="122.2" transform="rotate(-90 103.3 122.2)">49</text>
<text x="106.8" y="122.2" transform="rotate(-90 106.8 122.2)">29</text>
<text x="110.2" y="122.2" transform="rotate(-90 110.2 122.2)">13</text>
<text x="233.5" y="124">P2</text>
<text x="233.5" y="120.5">P3</text>
<text x="217.3" y="128.3" transform="rotate(-90 217.3 128.3)">1</text>
<text x="222.5" y="128.3" transform="rotate(-90 222.5 128.3)">1</text>
<text x="246.7" y="130.8" transform="rotate(-90 246.7 130.8)">18</text>
<text x="248.4" y="130.8" transform="rotate(-90 248.4 130.8)">17</text>
<text x="253.6" y="130.8" transform="rotate(-90 253.6 130.8)">16</text>
<text x="255.3" y="130.8" transform="rotate(-90 255.3 130.8)">15</text>
<text x="260.9" y="130.9">GE_RJ45</text>
<text x="217.3" y="133.4" transform="rotate(-90 217.3 133.4)">2</text>
<text x="222.5" y="133.4" transform="rotate(-90 222.5 133.4)">2</text>
<text x="104" y="147.9">+1.8V</text>
<text x="135.1" y="147.9">+1.8V</text>
<text x="186.9" y="146.1">+1.8V</text>
<text x="212.5" y="194.9">Title</text>
<text x="212.5" y="200">Size</text>
<text x="219.4" y="200">Document Number</text>
<text x="269.5" y="200">Rev</text>
<text x="271.2" y="201.8">1.0</text>
<text x="212.5" y="205.2">Date:</text>
<text x="221.5" y="205.2">Tuesday, August 23, 2022</text>
<text x="247" y="205.2">Sheet</text>
<text x="255.7" y="205.2">10</text>
<text x="260.9" y="205.2">of</text>
<text x="266" y="205.2">22</text>
</g>
<g font-size="1.5" fill="#000080">
<text x="208.5" y="9.4">U9</text>
<text x="74.3" y="16.1">L10</text>
<text x="190" y="13.5">R78</text>
<text x="190" y="15.2">0R</text>
<text x="198.7" y="13.5">C69</text>
<text x="198.7" y="17">4.7uF</text>
<text x="236.7" y="13.5">R79</text>
<text x="241.8" y="13.5">10K/1%</text>
<text x="36.3" y="23.9">C70</text>
<text x="43.2" y="23.9">C71</text>
<text x="50.1" y="23.9">C72</text>
<text x="57" y="23.9">C73</text>
<text x="72.6" y="23.9">C74</text>
<text x="74.3" y="21.4">BLM18SG121TN1</text>
<text x="91.6" y="23.9">C75</text>
<text x="98.5" y="23.9">C76</text>
<text x="105.4" y="23.9">C77</text>
<text x="188.3" y="22.1">C78</text>
<text x="245.3" y="20.4">R80</text>
<text x="245.3" y="22.5">2.49K/1%</text>
<text x="257.4" y="23.9">C79</text>
<text x="264.3" y="23.9">C80</text>
<text x="36.3" y="25.6">22uF/16V0.1uF/16V0.1uF/16V0.1uF/16V</text>
<text x="72.6" y="25.6">22uF/16V</text>
<text x="91.6" y="25.6">22uF/16V 0.1uF/16V0.1uF/16V</text>
<text x="134.8" y="27.3">C81</text>
<text x="134.8" y="29">0.1uF/16V0.1uF/16V0.1uF/16V0.1uF/16V0.1uF/16V0.1uF/16V</text>
<text x="141.7" y="27.3">C82</text>
<text x="148.6" y="27.3">C83</text>
<text x="155.5" y="27.3">C84</text>
<text x="162.4" y="27.3">C85</text>
<text x="169.3" y="27.3">C86</text>
<text x="188.3" y="25.6">0.1uF/16V</text>
<text x="267.8" y="26.6">J11</text>
<text x="267.8" y="28.7">NC</text>
<text x="200.4" y="30.8">C87</text>
<text x="200.4" y="34.2">1000pF</text>
<text x="222.9" y="30.8">TPS74701</text>
<text x="245.3" y="30.8">R81</text>
<text x="245.3" y="32.5">4.99K/1%</text>
<text x="258.8" y="31.1" transform="rotate(-90 258.8 31.1)">10uF/16V</text>
<text x="265.7" y="31.6" transform="rotate(-90 265.7 31.6)">0.1uF/16V</text>
<text x="145.1" y="43.7">L11</text>
<text x="191.8" y="43.7">L12</text>
<text x="145.1" y="49.1">BLM18SG121TN1</text>
<text x="164.1" y="49.8">C88</text>
<text x="164.1" y="51.5">22uF/16V 0.1uF/16V0.01uF</text>
<text x="171" y="49.8">C89</text>
<text x="177.9" y="49.8">C90</text>
<text x="191.8" y="49.1">BLM18SG121TN1</text>
<text x="210.8" y="49.8">C91</text>
<text x="210.8" y="51.5">22uF/16V0.1uF/16V0.1uF/16V</text>
<text x="217.7" y="49.8">C92</text>
<text x="224.6" y="49.8">C93</text>
<text x="210.8" y="68.8">R82</text>
<text x="210.8" y="70.5">330R</text>
<text x="172.8" y="77.4">R84</text>
<text x="172.8" y="75.7">R83</text>
<text x="181.4" y="77.4">1K</text>
<text x="181.4" y="75.7">330R 2</text>
<text x="193" y="81.2">C94</text>
<text x="198.3" y="81.2">C95</text>
<text x="198.7" y="84">0.1uF/16V</text>
<text x="240.1" y="82.6">J12</text>
<text x="193" y="84.1">0.1uF/16V</text>
<text x="207.3" y="84.3">Q4</text>
<text x="210.8" y="86">MMBT3904LT1G</text>
<text x="57" y="113.7">R86</text>
<text x="67.4" y="113.7">1.5K/1%</text>
<text x="148.6" y="108.5">R85</text>
<text x="153.8" y="108.5">4.7K</text>
<text x="57" y="115.4">R87</text>
<text x="67.4" y="115.4">100K/1%</text>
<text x="152" y="117.1">R88</text>
<text x="152" y="118.9">12.1K/1%</text>
<text x="57" y="122.3">D12</text>
<text x="64" y="122.3">BAS16XV2T1G</text>
<text x="72.6" y="125.8">C96</text>
<text x="72.6" y="129.2">10uF/16V</text>
<text x="212.5" y="129.2">C97</text>
<text x="223.7" y="129.6">C98</text>
<text x="260.9" y="129.2">HR911130A</text>
<text x="212.5" y="132.7">0.1uF/16V</text>
<text x="224.1" y="132.5">1uF/16V</text>
<text x="188.3" y="153.4">R89</text>
<text x="188.3" y="155.5">4.7K</text>
<text x="105.4" y="158.6">R90</text>
<text x="105.4" y="160.7">4.7K</text>
<text x="136.5" y="156.8">R91 R92 R93 R94</text>
<text x="136.5" y="158.9">4.7K 4.7K 4.7K 4.7K</text>
<text x="70.9" y="167.2">R95</text>
<text x="70.9" y="169.3">4.7K</text>
<text x="146.9" y="172.4">R98</text>
<text x="181.4" y="169">R96</text>
<text x="181.4" y="170.7">1K</text>
<text x="188.3" y="169">R97</text>
<text x="188.3" y="170.7">1K</text>
<text x="146.9" y="174.5">NC</text>
</g>
<g font-size="1.5" fill="#004080">
<text x="208.2" y="14.5">IN1</text>
<text x="208.2" y="16.3">IN2</text>
<text x="219.5" y="18">OUT1</text>
<text x="221.4" y="14.5">PG</text>
<text x="208.2" y="19.7">BIAS</text>
<text x="208.2" y="23.2">EN</text>
<text x="219.5" y="19.7">OUT2</text>
<text x="208.2" y="26.6">SS</text>
<text x="214.9" y="28.5" transform="rotate(-90 214.9 28.5)">GND</text>
<text x="218.4" y="28.5" transform="rotate(-90 218.4 28.5)">TPAD</text>
<text x="221.7" y="24.9">FB</text>
<text x="116.5" y="71.9" transform="rotate(-90 116.5 71.9)">LDO_O</text>
<text x="126.8" y="69.7" transform="rotate(-90 126.8 69.7)">NC2</text>
<text x="80.4" y="76.7">XO</text>
<text x="80.4" y="75">XI</text>
<text x="88.9" y="73" transform="rotate(-90 88.9 73)">DVDDH1</text>
<text x="90.6" y="73" transform="rotate(-90 90.6 73)">DVDDH2</text>
<text x="92.3" y="73" transform="rotate(-90 92.3 73)">DVDDH3</text>
<text x="95.8" y="72.8" transform="rotate(-90 95.8 72.8)">DVDDL1</text>
<text x="97.5" y="72.8" transform="rotate(-90 97.5 72.8)">DVDDL2</text>
<text x="99.2" y="72.8" transform="rotate(-90 99.2 72.8)">DVDDL3</text>
<text x="100.9" y="72.8" transform="rotate(-90 100.9 72.8)">DVDDL4</text>
<text x="102.7" y="72.8" transform="rotate(-90 102.7 72.8)">DVDDL5</text>
<text x="104.4" y="72.8" transform="rotate(-90 104.4 72.8)">DVDDL6</text>
<text x="107.9" y="72.7" transform="rotate(-90 107.9 72.7)">AVDDL1</text>
<text x="109.6" y="72.7" transform="rotate(-90 109.6 72.7)">AVDDL2</text>
<text x="111.3" y="75.5" transform="rotate(-90 111.3 75.5)">AVDDL_PLL</text>
<text x="113.7" y="76.7">LED1 / PME_N1/PHYAD0</text>
<text x="123.4" y="72.9" transform="rotate(-90 123.4 72.9)">AVDDH1</text>
<text x="125.1" y="72.9" transform="rotate(-90 125.1 72.9)">AVDDH2</text>
<text x="80.4" y="80.2">CLK125_NDO/LED_MODE</text>
<text x="121.4" y="78.4">LED2/PHYAD1</text>
<text x="124.6" y="81.9">TXRXM_D</text>
<text x="124.9" y="83.6">TXRXP_D</text>
<text x="80.4" y="88.8">TXD3</text>
<text x="80.4" y="85.3">GTX_CLK</text>
<text x="80.4" y="87.1">TX_EN</text>
<text x="124.6" y="87.1">TXRXM_C</text>
<text x="124.9" y="88.8">TXRXP_C</text>
<text x="237.6" y="88.8">LD1_K</text>
<text x="237.6" y="87.1">LD2_A</text>
<text x="237.6" y="85.3">LD2_K</text>
<text x="259.8" y="88.1" transform="rotate(-90 259.8 88.1)">CASE</text>
<text x="80.4" y="94">TXD0</text>
<text x="80.4" y="92.2">TXD1</text>
<text x="80.4" y="90.5">TXD2</text>
<text x="124.7" y="92.2">TXRXM_B</text>
<text x="124.9" y="94">TXRXP_B</text>
<text x="237.6" y="94">TRD3-</text>
<text x="237.6" y="90.5">LD1_A</text>
<text x="80.4" y="100.9">RXD3/MODE3</text>
<text x="80.4" y="99.2">RX_DV/CLK125_EN</text>
<text x="80.4" y="97.4">RX_CLK/PHYAD2</text>
<text x="124.7" y="97.4">TXRXM_A</text>
<text x="124.9" y="99.2">TXRXP_A</text>
<text x="237.6" y="100.9">TRD2-</text>
<text x="237.6" y="97.4">TRD3+</text>
<text x="80.4" y="104.3">RXD1/MODE1</text>
<text x="80.4" y="106.1">RXD0/MODE0</text>
<text x="80.4" y="102.6">RXD2/MODE2</text>
<text x="237.6" y="104.3">TRD2+</text>
<text x="237.6" y="107.8">CT</text>
<text x="80.4" y="111.3">MDC</text>
<text x="80.4" y="113">MDIO</text>
<text x="119.9" y="109.5">INT_N / PME_N2</text>
<text x="128.6" y="111.3">ISET</text>
<text x="80.4" y="116.4">RESET_N</text>
<text x="104.4" y="118.3" transform="rotate(-90 104.4 118.3)">P_GND</text>
<text x="107.9" y="118.3" transform="rotate(-90 107.9 118.3)">VSS</text>
<text x="111.3" y="118.3" transform="rotate(-90 111.3 118.3)">NC1</text>
<text x="237.6" y="118.2">TRD1+</text>
<text x="237.6" y="114.7">TRD1-</text>
<text x="237.6" y="125.1">TRD0+</text>
<text x="237.6" y="121.6">TRD0-</text>
<text x="247.8" y="127" transform="rotate(-90 247.8 127)">M5</text>
<text x="249.5" y="127" transform="rotate(-90 249.5 127)">M4</text>
<text x="254.7" y="127" transform="rotate(-90 254.7 127)">M2</text>
<text x="256.4" y="127" transform="rotate(-90 256.4 127)">M1</text>
</g>
<g font-size="1.5" fill="#f00">
<text x="39.6" y="74.8">7</text>
<text x="43.9" y="74.8">ETH_CLK</text>
<text x="140.3" y="77.2">PHY1_AD1/LED2</text>
<text x="140.3" y="75.5">PHY1_AD0/LED1</text>
<text x="57.4" y="78.9">PHY1_125M_CLK</text>
<text x="140.3" y="82.4">PHY1_MDI3_P</text>
<text x="140.3" y="80.6">PHY1_MDI3_N</text>
<text x="36" y="86.9">2</text>
<text x="36" y="88.6">2</text>
<text x="36" y="85.2">2</text>
<text x="40.3" y="86.9">PHY1_TXCTL</text>
<text x="40.3" y="88.6">PHY1_TXD3</text>
<text x="40.3" y="85.2">PHY1_TXCK</text>
<text x="57.4" y="85.8">PHY1_TXCTL</text>
<text x="57.4" y="84.1">PHY1_TXCK</text>
<text x="57.5" y="89.3">PHY1_TXD2</text>
<text x="57.5" y="87.5">PHY1_TXD3</text>
<text x="140.3" y="85.8">PHY1_MDI2_N</text>
<text x="140.3" y="87.5">PHY1_MDI2_P</text>
<text x="36" y="90.4">2</text>
<text x="36" y="92.1">2</text>
<text x="36" y="93.8">2</text>
<text x="40.3" y="90.4">PHY1_TXD2</text>
<text x="40.3" y="92.1">PHY1_TXD1</text>
<text x="40.3" y="93.8">PHY1_TXD0</text>
<text x="57.4" y="92.7">PHY1_TXD0</text>
<text x="57.4" y="91">PHY1_TXD1</text>
<text x="140.3" y="92.7">PHY1_MDI1_P</text>
<text x="140.3" y="91">PHY1_MDI1_N</text>
<text x="36" y="99.2">2</text>
<text x="36" y="100.9">2</text>
<text x="36" y="97.4">2</text>
<text x="40.3" y="99.2">PHY1_RXCTL</text>
<text x="40.3" y="100.9">PHY1_RXD3</text>
<text x="40.3" y="97.4">PHY1_RXCK</text>
<text x="57.4" y="97.9">PHY1_RXCTL</text>
<text x="57.4" y="99.6">PHY1_RXD3</text>
<text x="57.4" y="101.4">PHY1_RXD2</text>
<text x="57.4" y="96.2">PHY1_RXCK</text>
<text x="140.3" y="97.9">PHY1_MDI0_P</text>
<text x="140.3" y="96.2">PHY1_MDI0_N</text>
<text x="36" y="106.1">2</text>
<text x="36" y="102.6">2</text>
<text x="36" y="104.4">2</text>
<text x="40.3" y="106.1">PHY1_RXD0</text>
<text x="40.3" y="102.6">PHY1_RXD2</text>
<text x="40.3" y="104.4">PHY1_RXD1</text>
<text x="57.4" y="104.8">PHY1_RXD0</text>
<text x="57.4" y="103.1">PHY1_RXD1</text>
<text x="36.1" y="111.1">2</text>
<text x="36.1" y="112.8">2</text>
<text x="40.5" y="111.1">PHY1_MDC</text>
<text x="40.5" y="112.8">PHY1_MDIO</text>
<text x="57.2" y="111.7">PHY1_MDIO</text>
<text x="57.4" y="110">PHY1_MDC</text>
<text x="19" y="123.2">2,22</text>
<text x="25.6" y="123.2">PS_POR_B</text>
<text x="43.6" y="122.1">PS_POR_B</text>
<text x="48.7" y="161.8">PHY1_RXCTL</text>
<text x="167.9" y="160.1">PHY1_AD0/LED1</text>
<text x="167.9" y="161.8">PHY1_AD1/LED2</text>
<text x="119.6" y="163.5">PHY1_RXD3</text>
<text x="119.6" y="165.3">PHY1_RXD2</text>
<text x="119.6" y="167">PHY1_RXD1</text>
<text x="167.9" y="163.5">PHY1_RXCK</text>
<text x="88.5" y="168.7">PHY1_125M_CLK</text>
<text x="119.6" y="168.7">PHY1_RXD0</text>
</g>
<g font-size="1.5" fill="#00f">
<text x="253.4" y="88.3" transform="rotate(180 253.4 88.3)">Green</text>
<text x="254" y="84.8" transform="rotate(180 254 84.8)">Yellow</text>
<text x="264" y="92.6" transform="rotate(180 264 92.6)">8</text>
<text x="264" y="99.5" transform="rotate(180 264 99.5)">5</text>
<text x="264" y="96.2" transform="rotate(180 264 96.2)">7</text>
<text x="264" y="103.1" transform="rotate(180 264 103.1)">4</text>
<text x="264" y="113.3" transform="rotate(180 264 113.3)">6</text>
<text x="264" y="116.9" transform="rotate(180 264 116.9)">3</text>
<text x="264" y="123.9" transform="rotate(180 264 123.9)">1</text>
<text x="264" y="120.2" transform="rotate(180 264 120.2)">2</text>
</g>
<g font-size="1.2">
<text x="29.1" y="1.3">5</text>
<text x="83.6" y="1.3">4</text>
<text x="138.2" y="1.3">3</text>
<text x="192.8" y="1.3">2</text>
<text x="247.4" y="1.3">1</text>
<text x=".5" y="28.3">D</text>
<text x="275.1" y="28.3">D</text>
<text x=".5" y="79.2">C</text>
<text x="275.1" y="79.2">C</text>
<text x=".5" y="130.2">B</text>
<text x="275.1" y="130.2">B</text>
<text x=".5" y="181.1">A</text>
<text x="275.1" y="181.1">A</text>
<text x="29.1" y="206.8">5</text>
<text x="83.6" y="206.8">4</text>
<text x="138.2" y="206.8">3</text>
<text x="192.8" y="206.8">2</text>
<text x="247.4" y="206.8">1</text>
</g>
</svg>
